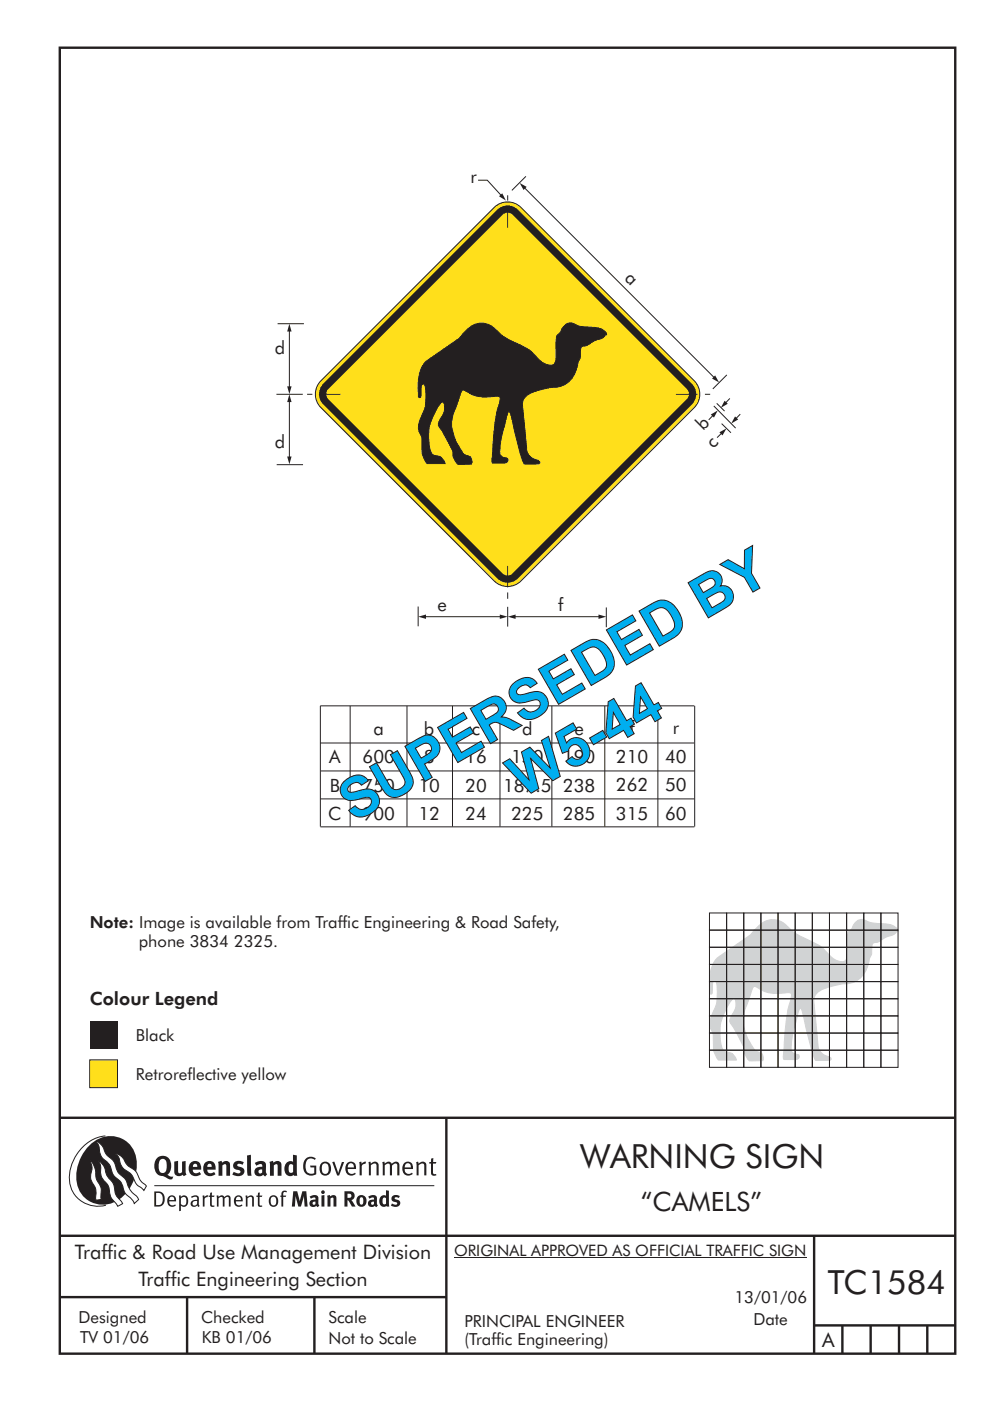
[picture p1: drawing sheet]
<svg xmlns="http://www.w3.org/2000/svg" width="210mm" height="297mm" viewBox="0 0 210 297" stroke-linecap="round" stroke-linejoin="round" font-family="sans-serif">
<path d="M151.9 203.3l7.3-5.1a6.8 6.8 0 0 1 4.5-3.2 5 5 0 0 1 4.1 2.2 32.5 32.5 0 0 0 5.9 3.2l1.7 1.5a3.8 3.8 0 0 0 3.8 1.9 2.67 2.67 0 0 0 .6-2.4v-3.5l.8-.9a2.51 2.51 0 0 1 2.6-2 7.3 7.3 0 0 0 4.3 .9 2.87 2.87 0 0 1 3 1.5l-.3 .1a2.32 2.32 0 0 1-1.9 1.1l-.3 .1a5 5 0 0 1-2.7 1.2 3.1 3.1 0 0 0-.4 2.2l-.4 .9a6.3 6.3 0 0 1-3.4 5.2l-.8 .3a16.6 16.6 0 0 0-6.5 1.6 2.39 2.39 0 0 0-1.2 2.6l.9 8.7a2.9 2.9 0 0 0 2.5 2.7l.3 .5-.3 .2h-3a33.4 33.4 0 0 1-2.3-7.9l-.1-.5a4.1 4.1 0 0 0-.9-2.7l-.3 .5-.5 2a17.2 17.2 0 0 0-1 6.8l.6 .4 .9 .2 .1 .4v.3l-.3 .3-.6 .1-2.3-.1a1.93 1.93 0 0 1-.1-1.6l.1-1.8a43.9 43.9 0 0 1 1.6-10.3l-.1-.3-.3-.1a10.4 10.4 0 0 1-6.3-.7 1.17 1.17 0 0 0-1.5-.4l-1.1 3.2a7.5 7.5 0 0 0-.2 7.3l.9 1.6a2.41 2.41 0 0 0 2.1 1.7l.2 .2a1.61 1.61 0 0 1 .2 1.5h-2.8a3.6 3.6 0 0 1-1.2-2.9l-2-3.8-.6-.9a1.35 1.35 0 0 1 0-1.9l.3-.6a3.1 3.1 0 0 0 .4-3l-.2-.1a8.6 8.6 0 0 0-2.6 4.3 10.7 10.7 0 0 0 .2 6.4 1.63 1.63 0 0 0 1.5 .8 2.15 2.15 0 0 1 1.4 1.6h-3.8a4.6 4.6 0 0 1-1.1-4.1l-.1-1.7a4 4 0 0 1 .1-4.6 9.1 9.1 0 0 0 .5-6.4l-.2-.1a1.31 1.31 0 0 0-.5 1.5v1.1l-.2 .2-.2 .1-.1-.3a12.2 12.2 0 0 1 1-6.7z" fill-rule="evenodd" fill="#d1d3d4" stroke="#d1d3d4" stroke-width=".21"/>
<g fill="none" stroke="#231f20" stroke-width=".21">
<path d="M150.5 193.6h3.6v3.6h-3.6zM150.5 197.2h3.6v3.6h-3.6zM154.1 193.6h3.7v3.6h-3.7zM154.1 197.2h3.7v3.6h-3.7zM157.8 193.6h3.6v3.6h-3.6zM157.8 197.2h3.6v3.6h-3.6zM161.4 193.6h3.6v3.6h-3.6zM161.4 197.2h3.6v3.6h-3.6zM165 193.6h3.7v3.6h-3.7zM165 197.2h3.7v3.6h-3.7zM168.7 193.6h3.6v3.6h-3.6zM168.7 197.2h3.6v3.6h-3.6z"/>
<path d="M172.3 193.6h3.6v3.6h-3.6zM172.3 197.2h3.6v3.6h-3.6zM175.9 193.6h3.7v3.6h-3.7zM175.9 197.2h3.7v3.6h-3.7zM179.6 193.6h3.6v3.6h-3.6zM179.6 197.2h3.6v3.6h-3.6zM183.2 193.6h3.6v3.6h-3.6zM183.2 197.2h3.6v3.6h-3.6zM186.8 193.6h3.7v3.6h-3.7zM186.8 197.2h3.7v3.6h-3.7zM150.5 200.8h3.6v3.7h-3.6zM150.5 204.5h3.6v3.6h-3.6z"/>
<path d="M150.5 208.1h3.6v3.6h-3.6zM150.5 211.7h3.6v3.7h-3.6zM150.5 215.4h3.6v3.6h-3.6zM150.5 219h3.6v3.7h-3.6zM154.1 200.8h3.7v3.7h-3.7zM154.1 204.5h3.7v3.6h-3.7zM154.1 208.1h3.7v3.6h-3.7zM154.1 211.7h3.7v3.7h-3.7zM154.1 215.4h3.7v3.6h-3.7zM154.1 219h3.7v3.7h-3.7zM157.8 200.8h3.6v3.7h-3.6zM157.8 204.5h3.6v3.6h-3.6z"/>
<path d="M157.8 208.1h3.6v3.7h-3.6zM157.8 211.8h3.6v3.6h-3.6zM157.8 215.4h3.6v3.6h-3.6zM157.8 219h3.6v3.7h-3.6zM161.4 200.8h3.6v3.7h-3.6zM161.4 204.5h3.6v3.6h-3.6zM161.4 208.1h3.6v3.7h-3.6zM161.4 211.8h3.6v3.6h-3.6zM161.4 215.4h3.6v3.6h-3.6zM161.4 219h3.6v3.7h-3.6zM165 200.8h3.7v3.7h-3.7zM165 204.5h3.7v3.6h-3.7z"/>
<path d="M165 208.1h3.7v3.7h-3.7zM165 211.8h3.7v3.6h-3.7zM165 215.4h3.7v3.6h-3.7zM165 219h3.7v3.7h-3.7zM168.7 200.8h3.6v3.7h-3.6zM168.7 204.5h3.6v3.6h-3.6zM168.7 208.1h3.6v3.7h-3.6zM168.7 211.8h3.6v3.6h-3.6zM168.7 215.4h3.6v3.6h-3.6zM168.7 219h3.6v3.7h-3.6zM172.3 200.8h3.6v3.7h-3.6zM172.3 204.5h3.6v3.6h-3.6z"/>
<path d="M172.3 208.1h3.6v3.7h-3.6zM172.3 211.8h3.6v3.6h-3.6zM172.3 215.4h3.6v3.6h-3.6zM172.3 219h3.6v3.7h-3.6zM175.9 200.8h3.7v3.7h-3.7zM175.9 204.5h3.7v3.6h-3.7zM175.9 208.1h3.7v3.7h-3.7zM175.9 211.8h3.7v3.6h-3.7zM175.9 215.4h3.7v3.6h-3.7zM175.9 219h3.7v3.7h-3.7zM179.6 200.8h3.6v3.7h-3.6zM179.6 204.5h3.6v3.6h-3.6z"/>
<path d="M179.6 208.1h3.6v3.7h-3.6zM179.6 211.8h3.6v3.6h-3.6zM179.6 215.4h3.6v3.6h-3.6zM179.6 219h3.6v3.7h-3.6zM183.2 200.8h3.6v3.7h-3.6zM183.2 204.5h3.6v3.6h-3.6zM183.2 208.1h3.6v3.7h-3.6zM183.2 211.8h3.6v3.6h-3.6zM183.2 215.4h3.6v3.6h-3.6zM183.2 219h3.6v3.7h-3.6zM186.8 200.8h3.7v3.7h-3.7zM186.8 204.5h3.7v3.6h-3.7z"/>
<path d="M186.8 208.1h3.7v3.7h-3.7zM186.8 211.8h3.7v3.6h-3.7zM186.8 215.4h3.7v3.6h-3.7zM186.8 219h3.7v3.7h-3.7zM150.5 222.7h3.6v3.6h-3.6zM154.1 222.7h3.7v3.6h-3.7zM157.8 222.7h3.6v3.6h-3.6zM161.4 222.7h3.6v3.6h-3.6zM165 222.7h3.7v3.6h-3.7zM168.7 222.7h3.6v3.6h-3.6zM172.3 222.7h3.6v3.6h-3.6zM175.9 222.7h3.7v3.6h-3.7z"/>
<path d="M179.6 222.7h3.6v3.6h-3.6zM183.2 222.7h3.6v3.6h-3.6zM186.8 222.7h3.7v3.6h-3.7zM96.3 266.7h74.7"/>
</g>
<g fill="none" stroke="#231f20" stroke-width=".51">
<path d="M12.7 10.1h189.9v276.9h-189.9zM12.7 237h190M94.7 236.9v50.1M12.7 262h190M12.7 275h82M39.7 275v12M66.7 275v12M172.7 262v25M172.7 281h30M178.7 281v6M184.7 281v6M190.7 281v6"/>
<path d="M196.7 281v6"/>
</g>
<g fill="#231f20">
<path d="M64.9 245.6a1.61 1.61 0 0 1 2.1 0l-.2 .3a1.17 1.17 0 0 0-1.4-.2 1.17 1.17 0 0 0-.6 1.3 1.42 1.42 0 0 0 1.2 1.9l.7-.2v-1.2h-.8l-.1-.4h1.3v1.8a1.82 1.82 0 0 1-2.2 0 1.82 1.82 0 0 1-.6-2.1l.2-.7z" fill-rule="evenodd"/>
<path d="M68.2 246.5a1.77 1.77 0 0 0 .4 2.7 1.39 1.39 0 0 0 1.4-.5 1.39 1.39 0 0 0 .2-1.5 1.19 1.19 0 0 0-2-.7zM68.5 246.8a.83 .83 0 0 1 1 .1 .83 .83 0 0 1 .2 1 .75 .75 0 0 1-.6 1 .75 .75 0 0 1-.8-.8v-1z" fill-rule="evenodd"/>
<path d="M70.5 246.4l.4-.1 .8 2.4 .8-2.3h.5l-1.1 2.8h-.4z" fill-rule="evenodd"/>
<path d="M73.6 246.7a1.74 1.74 0 0 0 .5 2.5h.9l.5-.3-.2-.3a.89 .89 0 0 1-1.1 .2 .89 .89 0 0 1-.4-.9h1.7a1.15 1.15 0 0 0-.5-1.4 1.15 1.15 0 0 0-1.4 .2zM73.9 246.9a.67 .67 0 0 1 .9-.2 .67 .67 0 0 1 .3 .8h-1.3z" fill-rule="evenodd"/>
<path d="M76.2 246.4l.4-.1 .1 .4 .5-.4h.4l-.1 .5a.61 .61 0 0 0-.8 .6v1.8h-.4z" fill-rule="evenodd"/>
<path d="M78.1 246.4l.4-.1 .2 .4a.89 .89 0 0 1 .9-.4 .89 .89 0 0 1 .7 .7v2.2h-.4v-2.2l-.1-.2-.4-.1-.7 .4v2.1h-.5z" fill-rule="evenodd"/>
<path d="M81.1 246.4l.4-.1 .1 .4a.83 .83 0 0 1 .8-.4 .83 .83 0 0 1 .7 .5 .86 .86 0 0 1 .9-.5 .86 .86 0 0 1 .7 .7v2.2h-.4l-.1-2.3a.5 .5 0 0 0-.8 0l-.3 .2v2.1h-.4v-2.2l-.4-.3-.7 .4v2.1h-.4z" fill-rule="evenodd"/>
<path d="M85.7 246.7a1.74 1.74 0 0 0 .5 2.5h.9l.4-.3-.1-.3a.89 .89 0 0 1-1.1 .2 .89 .89 0 0 1-.5-.9h1.8a1.15 1.15 0 0 0-.5-1.4 1.15 1.15 0 0 0-1.4 .2zM86 246.9a.67 .67 0 0 1 .9-.2 .67 .67 0 0 1 .3 .8h-1.4z" fill-rule="evenodd"/>
<path d="M88.2 246.4l.5-.1 .1 .4a.89 .89 0 0 1 .9-.4 .89 .89 0 0 1 .7 .7v2.2h-.4v-2.2l-.1-.2-.3-.1-.8 .4v2.1h-.4z" fill-rule="evenodd"/>
<path d="M91.4 245.6l.5-.1v.9h.7l-.2 .3h-.6l.1 2.1 .1 .1h.5l.1 .3a.71 .71 0 0 1-1.2-.6v-1.9h-.3v-.3h.3z" fill-rule="evenodd"/>
<path d="M37 246.3l.8-.2v2a.46 .46 0 0 0 .2 .6 .46 .46 0 0 0 .6-.2v-2.2l.8-.2v2.4l.2 .5-.6 .4-.2-.3a1.03 1.03 0 0 1-1.2 .2 1.03 1.03 0 0 1-.6-1.1z" fill-rule="evenodd"/>
<path d="M40.4 246.6a1.64 1.64 0 0 0 0 2.3 1.64 1.64 0 0 0 2.3 0l-.4-.4a.78 .78 0 0 1-.9 .3 .78 .78 0 0 1-.5-.8h1.8a1.37 1.37 0 0 0-.6-1.6 1.37 1.37 0 0 0-1.7 .2zM41 246.9a.48 .48 0 0 1 .7-.1 .48 .48 0 0 1 .1 .6h-.9z" fill-rule="evenodd"/>
<path d="M43.5 246.6a1.65 1.65 0 0 0-.2 2 1.65 1.65 0 0 0 1.9 .7l.5-.4-.3-.4a.78 .78 0 0 1-.9 .3 .78 .78 0 0 1-.5-.8h1.7a1.37 1.37 0 0 0-.5-1.6 1.37 1.37 0 0 0-1.7 .2zM44.1 246.9a.48 .48 0 0 1 .6-.1 .48 .48 0 0 1 .2 .6h-.9z" fill-rule="evenodd"/>
<path d="M46.2 246.3l.8-.2 .1 .4a.95 .95 0 0 1 1-.3 .95 .95 0 0 1 .7 .8v2.3h-.8v-2.3l-.3-.2-.5 .3v2.2h-.8z" fill-rule="evenodd"/>
<path d="M49.6 246.5a1.73 1.73 0 0 1 2.1-.1l-.2 .6-.6-.2a.42 .42 0 0 0-.6 .2l.2 .3a1.23 1.23 0 0 1 1.4 1 1.47 1.47 0 0 1-2.3 .9l-.3-.2 .3-.6 .7 .3a.47 .47 0 0 0 .7-.3 .87 .87 0 0 0-1-.5l-.4-.2-.1-.4z" fill-rule="evenodd"/>
<path d="M54 246.6l.4 .6 .3-.2a.62 .62 0 0 1 .9 0v.4a1.21 1.21 0 0 0-1.3 .3 1.21 1.21 0 0 0-.2 1.3 1.19 1.19 0 0 0 1.7 .1l.5 .3 .4-.5-.3-.3v-1.4a.96 .96 0 0 0-1.3-1zM55 248l.6-.1v.7a.43 .43 0 0 1-.7 .1 .43 .43 0 0 1 .1-.7z" fill-rule="evenodd"/>
<path d="M57.1 246.3l.8-.2 .1 .4a.95 .95 0 0 1 1-.3 .95 .95 0 0 1 .7 .8v2.3h-.8v-2.3l-.3-.2-.5 .3v2.2h-.8z" fill-rule="evenodd"/>
<path d="M62.1 244.8l.1 1.5a1.29 1.29 0 0 0-1.4 .2 1.29 1.29 0 0 0-.5 1.3 1.24 1.24 0 0 0 .5 1.4 1.24 1.24 0 0 0 1.5-.1v.2h.8l-.1-4.3zM61.5 246.9l.4-.1 .3 .2v1.5l-.3 .1a.48 .48 0 0 1-.7-.4 1.52 1.52 0 0 1 .3-1.3z" fill-rule="evenodd"/>
<path d="M52.4 245l.8-.2 .2 4.5h-.8l-.1-.2z" fill-rule="evenodd"/>
</g>
<path d="M22.4 240.8a9 9 0 0 0-7.4 10.9 6.2 6.2 0 0 0 7.5 3.8M32.7 251.4h59.4" fill="none" stroke="#231f20" stroke-width=".21"/>
<path d="M19.1 242.7a5.7 5.7 0 0 1 6.5-1.4 5.7 5.7 0 0 1 3.4 5.7 8.6 8.6 0 0 1-6.2 8.3 5.7 5.7 0 0 1-6.6-7 9.9 9.9 0 0 1 2.9-5.6z" fill-rule="evenodd" fill="#231f20"/>
<path d="M24.4 244.5a3.1 3.1 0 0 1 2.3 2.2l.8 .7a3.2 3.2 0 0 1 2 2.4l.4 .6 1.2 1.1-.6 .9-.2-.3a3.5 3.5 0 0 1-1.9-2.1 3.8 3.8 0 0 0-2.1-2.1 3.5 3.5 0 0 1-1-2.3zM20.4 241.9a3.4 3.4 0 0 1 1.9 2.5l.7 .8a3.3 3.3 0 0 1 1.7 2.6 4.4 4.4 0 0 0 1.7 2l.3 .3a6.1 6.1 0 0 0 2.4 3.7l.3 .5-.9 .9a6.1 6.1 0 0 0-2-2.2l-.3-.8a3.6 3.6 0 0 0-1.9-2.8l-.6-1a3.6 3.6 0 0 0-1.9-2.8 3.7 3.7 0 0 1-.8-2.4zM21 246.1a3.4 3.4 0 0 1 1.5 2.7l.6 1a3.8 3.8 0 0 1 1.3 3.1l.4 .7 1.2 1.6-1 .6-.5-.8a3.2 3.2 0 0 1-1.3-2.8 4.3 4.3 0 0 0-1.4-2.2 4.7 4.7 0 0 1-.5-2.9zM19.2 246.1a5.1 5.1 0 0 1 1.2 3.7l.3 .7a3.1 3.1 0 0 1 .7 3l.1 .8-1.2 .2v-.8a3.5 3.5 0 0 0-.9-3.2 3.6 3.6 0 0 1 .1-2.6z" fill-rule="evenodd" fill="#fff" stroke="#231f20" stroke-width=".21"/>
<g fill="#231f20">
<path d="M33.3 245.5a2.51 2.51 0 0 0 .5 3.7l.7 .1a2.79 2.79 0 0 0 2 .7l.3-.5h-.6l-.7-.4a2.56 2.56 0 0 0 0-3.8 1.83 1.83 0 0 0-2.2 .2zM34 245.9a.87 .87 0 0 1 1 0 .87 .87 0 0 1 .4 .9v.4a1.17 1.17 0 0 1-.9 1.5l-.3-.1a2.38 2.38 0 0 1-.2-2.7z" fill-rule="evenodd"/>
<path d="M33.1 252.9v2.6a1.12 1.12 0 0 0 1.2-.3 1.12 1.12 0 0 0 .2-1.2l-.1-.5-.3-.4zM32.7 252.6h1.1a1.67 1.67 0 0 1 1.1 1.7 1.67 1.67 0 0 1-1.2 1.5h-1zM36 253.9l-.1 .5h1.1a.55 .55 0 0 0-.3-.6 .55 .55 0 0 0-.7 .1zM35.8 253.7a.95 .95 0 0 1 1.1-.1 .95 .95 0 0 1 .4 1.1h-1.4a.72 .72 0 0 0 .4 .8 .72 .72 0 0 0 .9-.2l.1 .3a1.15 1.15 0 0 1-1.5 0 1.15 1.15 0 0 1-.3-1.5zM38.4 254.1v1.2a.7 .7 0 0 0 .9 .1 .7 .7 0 0 0 .2-.9 .61 .61 0 0 0-.4-.7 .61 .61 0 0 0-.7 .3zM38 253.5l.3-.1v.4a.95 .95 0 0 1 1.3-.2 .95 .95 0 0 1 .3 1.2 .92 .92 0 0 1-.5 1 .92 .92 0 0 1-1-.2v1.1l-.4 .1zM40.9 254.8a.5 .5 0 0 0 .2 .8 .5 .5 0 0 0 .7-.4v-.6zM40.5 253.7a1 1 0 0 1 1.7 .3v1.4l.2 .2-.2 .3-.4-.3a.78 .78 0 0 1-1.3-.1 .78 .78 0 0 1 .8-1.1h.5a.58 .58 0 0 0-.3-.7 .58 .58 0 0 0-.7 .3zM42.9 253.5l.4-.1 .1 .4 .3-.3 .5-.1-.2 .4a.52 .52 0 0 0-.6 .6v1.4h-.4zM44.6 252.9l.4-.1-.1 .7h.6l-.1 .3h-.5v1.5a.35 .35 0 0 0 .5 .3l.1 .2a.57 .57 0 0 1-.6 .1 .57 .57 0 0 1-.3-.5v-1.6h-.3v-.3h.3zM45.9 253.5l.4-.1 .1 .4 .2-.2a.64 .64 0 0 1 1 .2 .7 .7 0 0 1 .7-.4 .7 .7 0 0 1 .6 .7v1.7h-.4v-1.7l-.3-.3-.6 .3v1.7h-.3v-1.6a.38 .38 0 0 0-.3-.5 .38 .38 0 0 0-.5 .2l-.1 .2v1.7h-.4zM50.2 253.9l-.2 .5h1.1a.55 .55 0 0 0-.2-.6 .55 .55 0 0 0-.7 .1zM49.9 253.7a.95 .95 0 0 1 1.2-.1 .95 .95 0 0 1 .4 1.1h-1.5a.72 .72 0 0 0 .4 .8 .72 .72 0 0 0 .9-.2l.1 .3a1.15 1.15 0 0 1-1.5 0 1.15 1.15 0 0 1-.2-1.5zM52.1 253.5l.3-.1 .1 .4a.72 .72 0 0 1 .8-.4 .72 .72 0 0 1 .6 .6v1.8h-.4v-1.6a.45 .45 0 0 0-.3-.5 .45 .45 0 0 0-.6 .3l-.1 .1v1.7h-.4zM54.7 252.9l.4-.1v.7h.5l-.1 .3h-.4v1.5a.35 .35 0 0 0 .5 .3v.2a.57 .57 0 0 1-.6 .1 .57 .57 0 0 1-.3-.5v-1.6h-.3v-.3h.3zM57.6 253.9l-.2 .7a.65 .65 0 0 0 .2 .8 .65 .65 0 0 0 .9-.2l.1-.1a.93 .93 0 0 0-.8-1.4zM57.3 253.7a1.12 1.12 0 0 1 1.4 .1 1.12 1.12 0 0 1 .2 1.4 1.01 1.01 0 0 1-1.2 .6 1.01 1.01 0 0 1-.7-1.2zM59.9 252.6l.5-.2 .5 .2-.2 .2-.3-.1-.3 .2v.6h.6l-.1 .3h-.5v2h-.4v-2h-.2v-.3h.2zM62.2 252.6l-.3 3.2h.6l.2-2.3 .6 2.3h.5l.7-2.3 .1 2.3h.7l-.3-3.2h-.9l-.5 2.1-.6-2.1zM65.7 253.7l.2 .5a.51 .51 0 0 1 .6-.4 .51 .51 0 0 1 .4 .4v.1a.88 .88 0 0 0-1.1 .4 .88 .88 0 0 0 .2 1.1 .9 .9 0 0 0 1.1-.2l.3 .3 .3-.3-.2-.3v-1.1a.87 .87 0 0 0-.5-.8 .87 .87 0 0 0-.9 .1zM66.4 254.8h.5v.5l-.2 .1h-.2l-.2-.1zM68.2 253.5v2.3h.6v-2.4zM68.1 252.8a.4 .4 0 0 0 .8 0 .4 .4 0 0 0-.8 0zM69.4 253.5l.1 2.3h.6v-1.7a.33 .33 0 0 1 .4-.2 .33 .33 0 0 1 .2 .4v1.5h.7v-1.7a.75 .75 0 0 0-.6-.7 .75 .75 0 0 0-.8 .3l-.1-.3zM73.1 252.6v3.2h.6v-1.3l.3 .2 .6 1.1h.8l-.9-1.4a.94 .94 0 0 0 .7-1 .94 .94 0 0 0-.9-.8zM73.7 253.1a.51 .51 0 0 1 .7 .1 .51 .51 0 0 1-.2 .7l-.5 .1zM75.9 253.7a1.19 1.19 0 0 0-.1 1.7 1.19 1.19 0 0 0 1.7 0 1.19 1.19 0 0 0 0-1.6 1.19 1.19 0 0 0-1.6-.1zM76.5 253.9l.2-.1a.99 .99 0 0 1 0 1.6 1.06 1.06 0 0 1-.2-1.5zM78.1 253.7l.3 .5a.51 .51 0 0 1 .5-.4 .51 .51 0 0 1 .4 .4v.1a.88 .88 0 0 0-1.1 .4 .88 .88 0 0 0 .2 1.1 .9 .9 0 0 0 1.1-.2l.3 .3 .4-.3-.2-.3v-1.1a.87 .87 0 0 0-.5-.8 .87 .87 0 0 0-1 .1zM78.8 254.8h.5v.5l-.1 .1h-.3l-.2-.1zM81.9 252.4v1.1a1.2 1.2 0 0 0-1.4 .6 1.2 1.2 0 0 0 .2 1.4l.5 .4 .8-.2v.1h.6l-.1-3.3zM81.4 253.9l.5 .2-.1 1.1a.46 .46 0 0 1-.6 0 .46 .46 0 0 1-.1-.5zM83.3 253.6a.79 .79 0 0 0-.2 .9 .79 .79 0 0 0 .9 .4 .33 .33 0 0 1 .1 .5 .33 .33 0 0 1-.5 0l-.5-.2-.2 .4a1.15 1.15 0 0 0 1.2 .3 1.15 1.15 0 0 0 .8-1 1.49 1.49 0 0 0-1.2-.8 .4 .4 0 0 1 .3-.3 .4 .4 0 0 1 .4 .1l.2 .1 .2-.4a1.47 1.47 0 0 0-1.5 0z" fill-rule="evenodd"/>
</g>
<path d="M19 216.6h5.9v5.8h-5.9z" fill="#231f20"/>
<path d="M19 224.7h5.9v5.9h-5.9z" fill-rule="evenodd" fill="#ffdf1b" stroke="#231f20" stroke-width=".21"/>
<g fill="none" stroke="#231f20" stroke-width=".21">
<path d="M67.9 157.5h79.3M74.3 149.7v25.6M86.3 149.7v25.6M96 149.7v25.6M106 149.7v25.6M117.1 149.7v25.6M128.3 149.7v25.6M139.5 149.7v25.6M147.3 149.7h-79.4v25.6M147.3 149.7v25.6M67.9 175.3h79.4M67.9 169.4h79.4"/>
<path d="M68.1 163.5h79.2"/>
</g>
<path d="M68.1 80.7l36.7-36.7a4 4 0 0 1 5.7 0l36.8 36.7a4 4 0 0 1 0 5.7l-36.8 36.8a4 4 0 0 1-5.7 0l-36.7-36.8a4 4 0 0 1 0-5.7z" fill-rule="evenodd" fill="#ffdf1b" stroke="#231f20" stroke-width=".21"/>
<path d="M68.6 81.4l36.9-36.9a3.1 3.1 0 0 1 4.4 0l36.9 36.9a3.1 3.1 0 0 1 0 4.4l-36.9 36.8a3.1 3.1 0 0 1-4.4 0l-36.9-36.8a3.1 3.1 0 0 1 0-4.4z" fill-rule="evenodd" fill="#231f20"/>
<path d="M106.6 45.5a1.5 1.5 0 0 1 2.1 0l37 37a1.5 1.5 0 0 1 0 2.1l-37 37a1.5 1.5 0 0 1-2.1 0l-37-37a1.5 1.5 0 0 1 0-2.1z" fill-rule="evenodd" fill="#ffdf1b"/>
<path d="M101.4 38.2h2l3.3 3.7" fill="none" stroke="#231f20" stroke-width=".21"/>
<path d="M105.8 41.6l.7-.6 .8 1.5z" fill="#231f20"/>
<path d="M111.5 37.4l-2.9 3M154.2 79.5l-3 3M151.4 86.1l4.6 4.7M152 85.5l1.7 1.7M153.1 89.8l1.9 2M153.5 91.4l-1.4 1.4" fill="none" stroke="#231f20" stroke-width=".21"/>
<path d="M152.6 91.7l1.5-.9-.9 1.5z" fill="#231f20"/>
<path d="M154.8 84.5l-1.3 1.4" fill="none" stroke="#231f20" stroke-width=".21"/>
<path d="M153.7 85l.7 .6-1.5 .9z" fill="#231f20"/>
<path d="M157 87.8l-1.3 1.4" fill="none" stroke="#231f20" stroke-width=".21"/>
<path d="M155.9 88.3l.7 .6-1.5 .9z" fill="#231f20"/>
<path d="M151.7 87.6l-1.4 1.4" fill="none" stroke="#231f20" stroke-width=".21"/>
<path d="M150.8 87.9l1.4-.9-.8 1.5z" fill="#231f20"/>
<path d="M61.4 69.5v13.2M107.7 128.7v4.1" fill="none" stroke="#231f20" stroke-width=".21"/>
<g fill="#231f20">
<path d="M61.4 68.6l.4 1.7h-.9z"/>
<path d="M60.9 81.9h.9l-.4 1.7z"/>
</g>
<path d="M110.8 39.4l41.1 41.1" fill="none" stroke="#231f20" stroke-width=".21"/>
<g fill="#231f20">
<path d="M110.2 38.8l1.5 .8-.6 .7z"/>
<path d="M151.7 79.6l.8 1.5-1.5-.8z"/>
</g>
<path d="M107.7 41.4v1.1M107.7 44.2v4.1M58.9 68.6h5.6M58.6 83.6h5.6M65.1 83.6h1.2M67.6 83.6h4.6M143.4 83.6h4.5M149.5 83.6h1.1M107.7 120v4.5M89.5 130.8h17.3M107.7 125.6v1.4" fill="none" stroke="#231f20" stroke-width=".21"/>
<g fill="#231f20">
<path d="M88.7 130.8l1.7-.5v.9z"/>
<path d="M106 130.3l1.7 .5-1.7 .4z"/>
</g>
<path d="M61.4 84.4v13.2M88.7 128.6v4.2" fill="none" stroke="#231f20" stroke-width=".21"/>
<g fill="#231f20">
<path d="M61.4 83.6l.4 1.6h-.9z"/>
<path d="M60.9 96.8h.9l-.4 1.6z"/>
</g>
<path d="M108.5 130.8h19.3" fill="none" stroke="#231f20" stroke-width=".21"/>
<g fill="#231f20">
<path d="M126.9 130.3l1.7 .5-1.7 .4z"/>
<path d="M107.7 130.8l1.7-.5v.9z"/>
</g>
<path d="M58.7 98.5h5.6M128.6 128.8v4.2" fill="none" stroke="#231f20" stroke-width=".21"/>
<path d="M90.1 76.8l7.3-5.1a6.8 6.8 0 0 1 4.5-3.2 5 5 0 0 1 4.1 2.2 32.5 32.5 0 0 0 5.9 3.3l1.7 1.5a3.8 3.8 0 0 0 3.8 1.8 2.67 2.67 0 0 0 .6-2.3v-3.6l.8-.9a2.51 2.51 0 0 1 2.6-2 7.3 7.3 0 0 0 4.3 .9 2.87 2.87 0 0 1 3 1.5l-.2 .1a2.32 2.32 0 0 1-2 1.1l-.3 .1a5 5 0 0 1-2.7 1.2 3.1 3.1 0 0 0-.4 2.3l-.4 .9a6.3 6.3 0 0 1-3.4 5.2l-.8 .2a16.6 16.6 0 0 0-6.5 1.6 2.39 2.39 0 0 0-1.1 2.6l.8 8.8a2.9 2.9 0 0 0 2.5 2.7l.3 .4-.3 .2-3 .1a33.4 33.4 0 0 1-2.3-7.9l-.1-.6a4.1 4.1 0 0 0-.9-2.6l-.3 .5-.5 1.9a17.2 17.2 0 0 0-1 6.8l.6 .4 .9 .3 .1 .3v.3l-.3 .3-.6 .1h-2.3a1.92 1.92 0 0 1-.1-1.7l.1-1.7a43.9 43.9 0 0 1 1.6-10.4l-.1-.3-.3-.1a10.4 10.4 0 0 1-6.3-.7 1.17 1.17 0 0 0-1.5-.4l-1.1 3.3a7.5 7.5 0 0 0-.2 7.2l.9 1.6a2.41 2.41 0 0 0 2.1 1.8l.2 .2a1.61 1.61 0 0 1 .2 1.4l-2.8 .1a3.6 3.6 0 0 1-1.2-2.9l-2-3.8-.6-1a1.35 1.35 0 0 1 0-1.9l.3-.5a3.1 3.1 0 0 0 .4-3l-.2-.2a8.6 8.6 0 0 0-2.6 4.3 10.7 10.7 0 0 0 .2 6.5 1.63 1.63 0 0 0 1.5 .7 2.15 2.15 0 0 1 1.4 1.6h-3.8a4.6 4.6 0 0 1-1.1-4l-.1-1.8a4 4 0 0 1 .1-4.5 9.1 9.1 0 0 0 .5-6.5l-.2-.1a1.31 1.31 0 0 0-.5 1.5v1.1l-.2 .3h-.2l-.1-.2a12.2 12.2 0 0 1 1-6.8z" fill-rule="evenodd" fill="#231f20" stroke="#231f20" stroke-width=".21"/>
<g font-size="12" fill="#00aeef">
<text x="110.8" y="169.2" transform="rotate(-30 110.8 169.2)">W5-44</text>
<text x="75" y="174.4" transform="rotate(-30 75 174.4)">SUPERSEDED BY</text>
</g>
<g font-size="7.1" fill="#231f20">
<text x="123.1" y="247.6">WARNING SIGN</text>
<text x="175.6" y="274.3">TC1584</text>
</g>
<text font-size="5.6" fill="#231f20" x="135.9" y="256.7">“CAMELS”</text>
<g font-size="4.2" fill="#231f20">
<text x="15.9" y="267">Traffic &amp; Road Use Management Division</text>
<text x="29.4" y="272.6">Traffic Engineering Section</text>
<text x="174.4" y="285.6">A</text>
</g>
<g font-size="3.9" fill="#231f20">
<text x="99.8" y="38.8">r</text>
<text x="132.3" y="59.1" transform="rotate(45 132.3 59.1)">a</text>
<text x="58.3" y="75">d</text>
<text x="58.3" y="95">d</text>
<text x="149.1" y="91.5" transform="rotate(-45 149.1 91.5)">b</text>
<text x="151.4" y="95.2" transform="rotate(-50 151.4 95.2)">c</text>
<text x="92.8" y="129.6">e</text>
<text x="118.4" y="129.6">f</text>
<text x="79.2" y="155.8">a</text>
<text x="89.9" y="155.8">b</text>
<text x="100.1" y="155.8">c</text>
<text x="110.7" y="155.8">d</text>
<text x="121.8" y="155.8">e</text>
<text x="133.5" y="155.7">f</text>
<text x="142.7" y="155.7">r</text>
<text x="69.8" y="161.8">A</text>
<text x="76.9" y="161.8">600</text>
<text x="89.9" y="161.8">8</text>
<text x="98.7" y="161.8">16</text>
<text x="108.4" y="161.8">150</text>
<text x="119.4" y="161.8">190</text>
<text x="130.6" y="161.7">210</text>
<text x="141.1" y="161.7">40</text>
<text x="69.9" y="167.8">B</text>
<text x="76.9" y="167.9">750</text>
<text x="88.7" y="167.9">10</text>
<text x="98.7" y="167.9">20</text>
<text x="106.7" y="167.9">187.5</text>
<text x="119.4" y="167.9">238</text>
<text x="130.6" y="167.8">262</text>
<text x="141.1" y="167.8">50</text>
<text x="69.6" y="173.9">C</text>
<text x="76.9" y="173.9">900</text>
<text x="88.7" y="173.9">12</text>
<text x="98.7" y="173.9">24</text>
<text x="108.4" y="173.9">225</text>
<text x="119.4" y="173.9">285</text>
<text x="130.6" y="173.8">315</text>
<text x="141.1" y="173.8">60</text>
<text x="19" y="213">Colour Legend</text>
</g>
<g font-size="3.5" fill="#231f20">
<text x="19" y="196.6">Note: Image is available from Traffic Engineering &amp; Road Safety,</text>
<text x="29.4" y="200.9">phone 3834 2325.</text>
<text x="28.8" y="220.7">Black</text>
<text x="28.8" y="228.9">Retroreflective yellow</text>
<text x="16.7" y="280.5">Designed</text>
<text x="42.7" y="280.5">Checked</text>
<text x="69.7" y="280.5">Scale</text>
<text x="98.5" y="281.4">PRINCIPAL ENGINEER</text>
<text x="155.8" y="276.3">13/01/06</text>
<text x="159.8" y="281">Date</text>
<text x="17" y="284.8">TV 01/06</text>
<text x="42.8" y="284.8">KB 01/06</text>
<text x="69.7" y="285">Not to Scale</text>
<text x="98.5" y="285.1">(Traffic Engineering)</text>
</g>
<text font-size="3.4" fill="#231f20" x="96.3" y="266.3">ORIGINAL APPROVED AS OFFICIAL TRAFFIC SIGN</text>
</svg>
